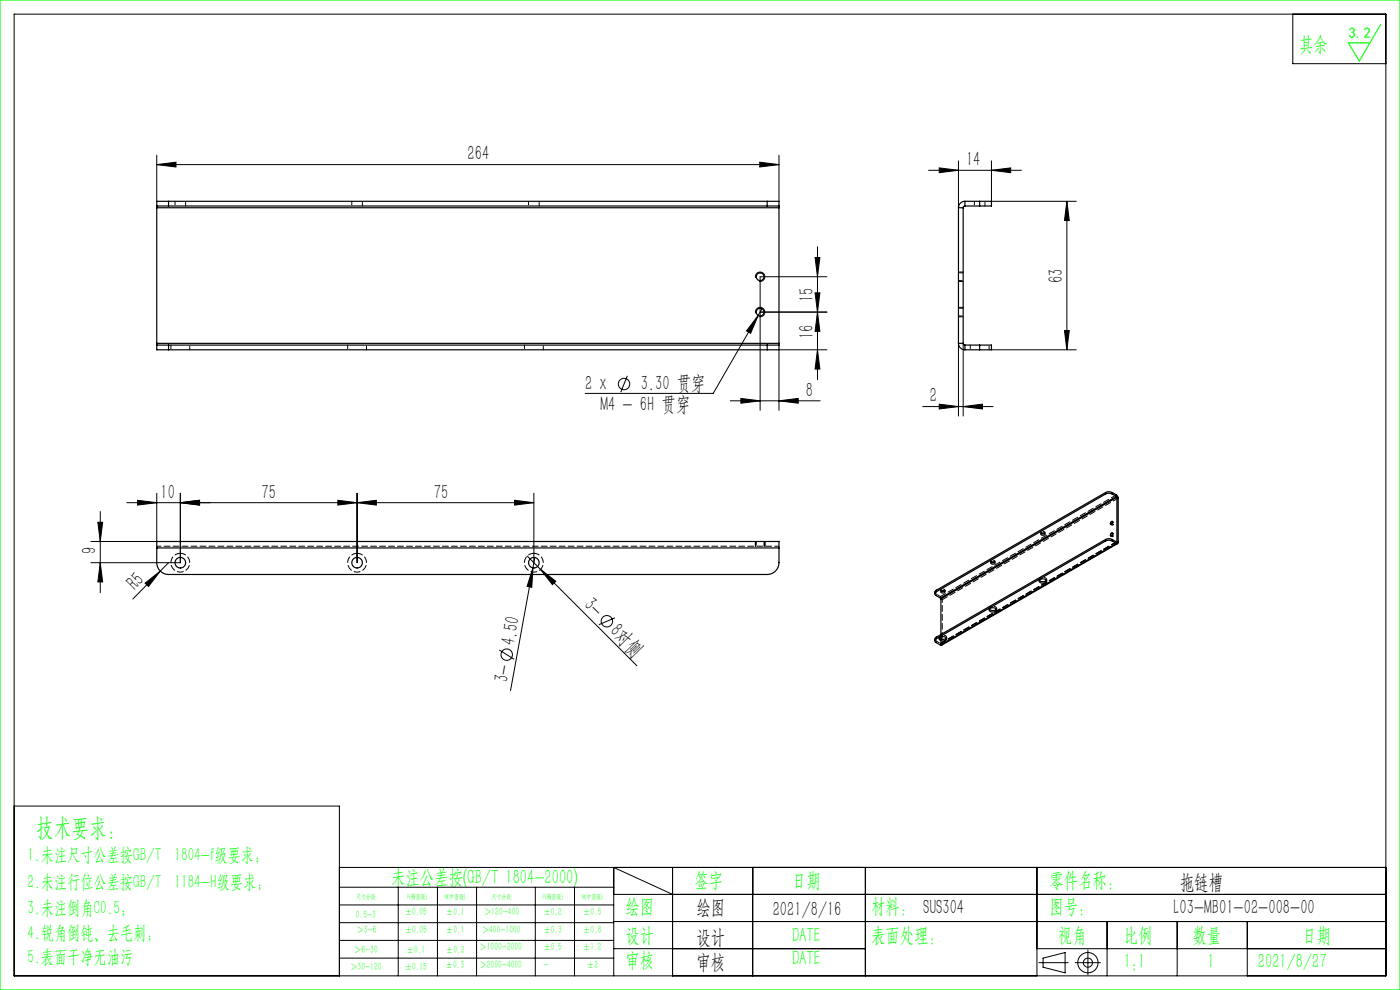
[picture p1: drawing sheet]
<svg xmlns="http://www.w3.org/2000/svg" width="297mm" height="210mm" viewBox="0 0 297 210" stroke-linecap="round" stroke-linejoin="round" font-family="sans-serif">
<g fill="none" stroke="#000" stroke-width=".21">
<path d="M3 3h291v204h-291zM274.3 3v10.5h19.7M33.3 34.9l4-.5v1zM33.3 32.9v9.8M33.3 34.9h132M161.2 34.4l4.1 .5-4.1 .5zM165.3 32.9v9.8M197 36.1h19.7M199.3 35.6l4 .5-4 .5zM203.3 34.1v10M210.3 36.1l4.1-.5v1zM210.3 34.1v8.6h18"/>
<path d="M160.3 59a1 1 0 0 1 .9-1.3 1 1 0 0 1 1.1 1.1 1 1 0 0 1-1.3 .9M172.9 54.6h1l-.5 4.1zM173.4 52.4v28.2M175.4 58.7h-14.1v28.3M203.3 59.7h1M203.3 57.7h1M226.3 42.7v31.5M226.3 42.7l.5 4.1h-1zM133.1 79.7l-1.4 3.5M160.3 66.5a1 1 0 0 1 .9-1.3 1 1 0 0 1 1.1 1.1 1 1 0 0 1-1.3 .9M160.8 66.9l-1.6 3.8-.8-.5zM161.7 65.5l-10.4 17.9h-27.2"/>
<path d="M172.9 62.1h1l-.5 4.1zM173.4 74.2l.5 4.1h-1zM173.4 66.2l.5 4.1h-1zM175.4 74.2h-10.1v12.8M175.4 66.2h-14.1M203.3 67.2h1M203.3 65.2h1M203.3 72.8v15.4M204.3 72.8v15.4M210.3 74.2h18M225.8 70.1h1l-.5 4.1zM154.9 85h19.1"/>
<path d="M157.2 84.5l4.1 .5-4.1 .5zM165.3 85l4-.5v1zM195.8 86.2h14.9M199.3 85.7l4 .5-4 .6zM204.3 86.2l4.1-.5v1.1zM20.8 110.8h1l-.5 4.1zM21.3 119.4l.5 4h-1zM21.3 108.5v17.2M26.9 106.6h86.4M29.2 106.1l4.1 .5-4.1 .5zM33.3 104.6v10.3h-14M35.8 119.4l-7.6 7.7"/>
<path d="M38.3 106.6l4-.5v1zM38.3 104.6v14.8h-19M71.7 106.1l4.1 .5-4.1 .5zM75.8 106.6l4-.5v1zM75.8 104.6v14.8M109.2 106.1l4.1 .5-4.1 .5zM111.8 117.9l23.3 23.3M113.3 104.6v14.8M113.5 118.3l-5.2 28.2M160.3 114.9v1M162.3 114.9v1M235.7 113.1l.1-.1a.35 .35 0 0 1 .3 .5 .35 .35 0 0 1-.5 .2l-.1-.2z"/>
<path d="M235.7 110.7l.1-.1a.35 .35 0 0 1 .3 .4 .35 .35 0 0 1-.5 .3l-.1-.2zM30.8 123.7l3.2-2.6-2.5 3.3zM105.9 137.9l3.2 2M113.1 120.5l-.3 4.1-1-.2zM114.7 120.8l3.2 2.5-.7 .7zM130.5 131l-3.5 1.5M3 171h69v36M72 184h222M72 188.2h58.2M72 192h58.2M72 195.7h58.2M72 199.5h58.2"/>
<path d="M84.5 188.2v18.8M92.8 188.2v18.8M101.1 188.2v18.8M113.6 188.2v18.8M121.9 188.2v18.8M130.2 189.7h163.8M130.2 195.5h163.8M142.7 189.7l-12.5-5.7v23M142.7 184v23M159.7 184v23M183.6 184v23M220 184v23"/>
<path d="M234.9 195.5v11.5M249.7 195.5v11.5M264.6 195.5v11.5M72 203.2h58.2M130.2 201.2h53.4M220 201.2h74M220.4 204.2h6.2M221.3 203.2l4.7-1.1v4.3l-4.7-1.2zM228.1 204.2h5.3M230.8 201.5v5.3"/>
<circle cx="132.4" cy="81.5" r="1.21"/>
<circle cx="107.5" cy="138.9" r="1.21"/>
<circle cx="128.7" cy="131.8" r="1.21"/>
<circle cx="230.8" cy="204.2" r="2.15"/>
<circle cx="230.8" cy="204.2" r=".96"/>
</g>
<path d="M0 0h297v210h-297zM292.9 5.2l-4.5 7.7-2.4-3.8h4.6" fill="none" stroke="#0f0" stroke-width=".25"/>
<g fill="#000">
<path d="M160.8 66.9l-1.6 3.8-.8-.5zM30.8 123.7l3.2-2.6-2.5 3.3zM113.1 120.5l-.3 4.1-1-.2zM114.7 120.8l3.2 2.5-.7 .7z"/>
<path d="M33.3 34.9l4-.5v1zM161.2 34.4l4.1 .5-4.1 .5z"/>
<path d="M210.3 36.1l4.1-.5v1zM199.3 35.6l4 .5-4 .5z"/>
<path d="M172.9 54.6h1l-.5 4.1zM173.4 66.2l.5 4.1h-1z"/>
<path d="M226.3 42.7l.5 4.1h-1zM225.8 70.1h1l-.5 4.1z"/>
<path d="M173.4 74.2l.5 4.1h-1zM172.9 62.1h1l-.5 4.1z"/>
<path d="M157.2 84.5l4.1 .5-4.1 .5zM165.3 85l4-.5v1z"/>
<path d="M199.3 85.7l4 .5-4 .6zM204.3 86.2l4.1-.5v1.1zM38.3 106.6l4-.5v1zM71.7 106.1l4.1 .5-4.1 .5zM75.8 106.6l4-.5v1zM109.2 106.1l4.1 .5-4.1 .5z"/>
<path d="M21.3 119.4l.5 4h-1zM20.8 110.8h1l-.5 4.1z"/>
<path d="M38.3 106.6l4-.5v1zM29.2 106.1l4.1 .5-4.1 .5z"/>
</g>
<g fill="none" stroke="#000" stroke-width=".25">
<path d="M33.3 43.7h2.5M33.3 43.7v.4M33.3 44.1v28.7M33.3 44.1h132M35.8 42.7h-2.5v1M35.8 42.7v1M35.8 42.7h127M35.8 43.7h127M162.8 43.7h2.5M162.8 42.7h2.5v1M162.8 42.7v1M165.3 43.7v.4"/>
<path d="M165.3 44.1v28.7M203.3 44.1h1M203.3 44.1v28.7M204.3 44.1v28.7M204.7 43.7l-.3 .1-.1 .3M204.7 42.7a1.37 1.37 0 0 0-1.4 1.4M204.7 42.7h3.1M204.7 43.7h3.1M204.7 42.7v1M207.8 42.7h2.5v1h-2.5M207.8 42.7v1M33.3 73.2v1h2.5"/>
<path d="M33.3 73.2h2.5M33.3 72.8v.4M33.3 72.8h132M35.8 73.2v1M35.8 74.2h127M35.8 73.2h127M162.8 73.2h2.5M162.8 73.2v1M165.3 73.2v1h-2.5M165.3 72.8v.4M203.3 72.8a1.37 1.37 0 0 0 1.4 1.4M203.3 72.8h1"/>
<path d="M204.3 72.8l.1 .3 .3 .1M204.7 74.2h3.1M204.7 73.2h3.1M204.7 73.2v1M207.8 73.2h2.5v1h-2.5M207.8 73.2v1M33.3 116.2v3.2a2.5 2.5 0 0 0 2.5 2.5h127a2.5 2.5 0 0 0 2.5-2.5v-3.2M33.3 116.2v-1.3h132v1.3M33.3 116.2h132M210.2 119.3a.44 .44 0 0 1 .5-.2 .44 .44 0 0 1 .3 .4 .44 .44 0 0 1-.4 .2 .44 .44 0 0 1-.4-.4zM210.3 119.2h.7M220.8 113.2a.44 .44 0 0 1 .5-.2 .44 .44 0 0 1 .3 .4 .44 .44 0 0 1-.4 .2 .44 .44 0 0 1-.4-.4z"/>
<path d="M220.9 113.1h.7M234.5 114.8a1.56 1.56 0 0 1 1.5 0M234.5 114.4a1.56 1.56 0 0 1 1.5 0M234.5 104.8a1.56 1.56 0 0 1 1.5 0M234.5 104.5a1.56 1.56 0 0 1 1.5 0M234.5 114.8l-35.9 20.7M234.5 104.5v.3M234.5 114.4v.4M234.5 114.4l-35.9 20.8M234.5 104.8l-35.9 20.7M234.5 104.5l-35.9 20.7M235.7 113.2l.2-.1a.3 .3 0 0 1 .1 .4 .3 .3 0 0 1-.4 .1z"/>
<path d="M235.7 110.7l.2-.1a.3 .3 0 0 1 .1 .4 .3 .3 0 0 1-.4 .1zM236 114.8l.8 .5M236 104.5v.3M236 114.4v.4M236 114.4l.8 .5M236 104.8l.8 .5M236 104.5l.8 .5M236 113.3l-.1 .3M236 110.9l-.1 .3M236.8 105l.4 .7M236.8 105.3l.1 .2M236.8 115.3l-37.3 21.5"/>
<path d="M236.8 105v.3M236.8 114.9v.4M236.8 105.3l-37.3 21.6M236.9 114.9h-.1M236.9 114.9l.3 .1M236.9 105.5l.3 .2M236.9 105.5v9.4M236.9 105.5l-37.3 21.5M237.1 115.3l-37.3 21.6-.3-.1M237.2 115a.24 .24 0 0 1-.1 .3 .24 .24 0 0 1-.3 0M237.2 105.7v9.3M198.6 135.5a.43 .43 0 0 0-.3 .4 .43 .43 0 0 0 .3 .4l.9 .5"/>
<path d="M198.6 125.5a.43 .43 0 0 0-.3 .4 .43 .43 0 0 0 .3 .5l.9 .5M198.6 135.2l-.3 .3v.4M198.6 125.2l-.3 .3v.4M198.6 125.2v.3M198.6 135.2v.3M199.3 135.3a1.08 1.08 0 0 0 1.5 0M199.3 135.3a.85 .85 0 0 1 1.5 .3 .95 .95 0 0 1-1.6-.1zM199.5 126.9l.1 .1M199.6 127v7.6M199.6 135.1v.5M199.6 125.4a.44 .44 0 0 1 .5-.2 .44 .44 0 0 1 .3 .5 .44 .44 0 0 1-.5 .1 .44 .44 0 0 1-.3-.4zM199.7 125.4h.7"/>
<path d="M209.9 129.2a1.08 1.08 0 0 0 1.5 0M210 129.1a.85 .85 0 0 1 1.4 .4 .95 .95 0 0 1-1.6-.2zM220.5 123.1a1.08 1.08 0 0 0 1.5 0M220.6 123a.85 .85 0 0 1 1.4 .4 .95 .95 0 0 1-1.6-.2z"/>
<circle cx="161.3" cy="58.7" r=".83"/>
<circle cx="161.3" cy="66.2" r=".82"/>
<circle cx="38.3" cy="119.4" r="1.12"/>
<circle cx="75.8" cy="119.4" r="1.12"/>
<circle cx="113.3" cy="119.4" r="1.12"/>
</g>
<g fill="none" stroke="#000" stroke-width=".21" stroke-dasharray="1.3 .6" stroke-dashoffset=".5">
<path d="M37.1 42.7v1M39.4 43.7v-1M74.6 42.7v1M76.9 43.7v-1M112.1 42.7v1M114.4 43.7v-1M203.3 59.5h1M204.3 57.9h-1M206.7 42.7v1M209 43.7v-1M36.3 73.2v1M40.3 74.2v-1"/>
<path d="M73.8 73.2v1M77.8 74.2v-1M111.3 73.2v1M115.3 74.2v-1M203.3 67h1M204.3 65.4h-1M205.8 73.2v1M209.8 74.2v-1M160.4 114.9v1M162.1 115.9v-1M211 119.2a.38 .38 0 0 0-.2-.4 .38 .38 0 0 0-.5 .1M221.6 113.1a.38 .38 0 0 0-.2-.5 .38 .38 0 0 0-.5 .2"/>
<path d="M198.6 136l.9 .5M199.5 126.5l-.9-.5M200.4 125.4a.38 .38 0 0 0-.2-.5 .38 .38 0 0 0-.5 .1"/>
</g>
<path d="M33.3 115.9h132M199.3 135.3a.81 .81 0 0 1 .6-.7 .81 .81 0 0 1 .9 .4v.3M199.5 126.5l.4 .7M199.6 135.6v.8M209.9 129.2a.81 .81 0 0 1 .6-.7 .81 .81 0 0 1 .9 .4v.3M220.5 123.1a.81 .81 0 0 1 .6-.7 .81 .81 0 0 1 .9 .3v.4" fill="none" stroke="#000" stroke-width=".21" stroke-dasharray="1.3 .6" stroke-dashoffset=".4"/>
<path d="M38.3 117.4a2 2 0 0 0-1.9 2.8 2 2 0 0 0 3.4 .4 2 2 0 0 0-1.1-3.2h-.4M75.8 117.4a2 2 0 0 0-1.9 2.8 2 2 0 0 0 3.4 .4 2 2 0 0 0-1.1-3.2h-.4M113.3 117.4a2 2 0 0 0-1.9 2.8 2 2 0 0 0 3.4 .4 2 2 0 0 0-1.1-3.2h-.4M236.8 114.9l-37.2 21.5" fill="none" stroke="#000" stroke-width=".21" stroke-dasharray="1.3 .6" stroke-dashoffset=".1"/>
<g fill="none" stroke="#000" stroke-width=".21" stroke-dasharray="1.3 .6">
<path d="M210.2 119.1v.3M210.3 118.9l-.1 .1 .1 .2M211.1 119.4v-.3M220.8 113v.3M220.9 112.8l-.1 .1 .1 .2M221.7 113.3v-.3M235.6 113.7l.3 .1M235.6 111.2l.3 .2M236.1 113.3h-.1M236.1 110.8l-.1 .1M236.3 113.3l-.3-.2M236.3 110.8l-.3-.2"/>
<path d="M237.2 115l-37.3 21.6M198.6 136.3v-.3M198.6 136l-.3-.4M198.6 126.4v-.4M198.6 126l-.3-.4M199.2 135.2v.3M199.5 136.5l37.3-21.6M199.5 126.5l37.3-21.5M199.5 136.5v.3M199.5 126.9v-.4M199.6 136.5l37.3-21.5M199.6 125.2v.3"/>
<path d="M199.6 136.4l-.1 .1M199.6 134.6v.5M199.6 136.4l.3 .2M199.6 127l.3 .2M199.7 125l-.1 .2 .1 .2M199.9 136.6l-.1 .3M199.9 127.2l37.3-21.5M200.5 125.5v-.3M200.8 135.5v-.3M209.8 129v.4M211.4 129.4v-.4M220.4 122.9v.4"/>
<path d="M222 123.3v-.4"/>
</g>
<path d="M235.9 113.6v.1a.27 .27 0 0 0 .4-.1 .27 .27 0 0 0-.2-.3M235.9 111.2v.1a.27 .27 0 0 0 .4-.1 .27 .27 0 0 0-.2-.4" fill="none" stroke="#000" stroke-width=".21" stroke-dasharray="1.3 .6" stroke-dashoffset=".6"/>
<path d="M199.9 127.2v9.4" fill="none" stroke="#000" stroke-width=".21" stroke-dasharray="1.3 .6" stroke-dashoffset=".7"/>
<text font-size="5.4" fill="#0f0" x="7.7" y="177.2">技术要求：</text>
<g font-size="4.4" fill="#0f0">
<text x="275.6" y="10.8">其余</text>
<text x="83" y="187.5">未注公差按(GB/T 1804-2000)</text>
<text x="147.3" y="188">签字</text>
<text x="168" y="188">日期</text>
<text x="222.6" y="188">零件名称：</text>
<text x="132.7" y="193.6">绘图</text>
<text x="184.8" y="193.6">材料： SUS304</text>
<text x="222.6" y="193.6">图号：</text>
<text x="132.7" y="199.8">设计</text>
<text x="168" y="199.8">DATE</text>
<text x="184.8" y="199.8">表面处理：</text>
<text x="224.4" y="199.8">视角</text>
<text x="238.4" y="199.8">比例</text>
<text x="253" y="199.8">数量</text>
<text x="276.3" y="199.8">日期</text>
<text x="132.7" y="205.1">审核</text>
<text x="168" y="204.6">DATE</text>
<text x="238.4" y="205.3">1:1</text>
<text x="256.2" y="205.3">1</text>
<text x="266.9" y="205.3">2021/8/27</text>
</g>
<g font-size="4.4">
<text x="99.2" y="34">264</text>
<text x="204.9" y="35.3">14</text>
<text x="172.6" y="64" transform="rotate(-90 172.6 64)">15</text>
<text x="225.5" y="60" transform="rotate(-90 225.5 60)">63</text>
<text x="172.6" y="71.9" transform="rotate(-90 172.6 71.9)">16</text>
<text x="124.1" y="82.8">2 x</text>
<text x="135.9" y="82.8">3.30 贯穿</text>
<text x="127.4" y="87.1">M4 - 6H 贯穿</text>
<text x="170.9" y="84.1">8</text>
<text x="197.3" y="85.4">2</text>
<text x="34.1" y="105.8">10</text>
<text x="55.5" y="105.8">75</text>
<text x="92" y="105.8">75</text>
<text x="20.4" y="117.5" transform="rotate(-90 20.4 117.5)">9</text>
<text x="28.7" y="125.4" transform="rotate(-45 28.7 125.4)">R5</text>
<text x="123.7" y="128.6" transform="rotate(45 123.7 128.6)">3-</text>
<text x="109.1" y="137.1" transform="rotate(-80 109.1 137.1)">4.50</text>
<text x="129.2" y="134.1" transform="rotate(45 129.2 134.1)">8对侧</text>
<text x="107.7" y="144.8" transform="rotate(-80 107.7 144.8)">3-</text>
<text x="250.3" y="188.6">拖链槽</text>
<text x="147.8" y="194">绘图</text>
<text x="163.9" y="194.3">2021/8/16</text>
<text x="249" y="194">L03-MB01-02-008-00</text>
<text x="147.8" y="200.2">设计</text>
<text x="147.8" y="205.5">审核</text>
</g>
<g font-size="4" fill="#0f0">
<text x="5.9" y="182.6">1.未注尺寸公差按GB/T 1804-f级要求；</text>
<text x="5.9" y="188.4">2.未注行位公差按GB/T 1184-H级要求；</text>
<text x="5.9" y="193.9">3.未注倒角C0.5；</text>
<text x="5.9" y="199.2">4.锐角倒钝、去毛刺；</text>
<text x="5.9" y="204.2">5.表面干净无油污</text>
</g>
<text font-size="3.2" fill="#0f0" x="286.1" y="8">3.2</text>
<g font-size="2.3" fill="#0f0">
<text x="75.5" y="194.7">0.5-3</text>
<text x="75.6" y="198">＞3-6</text>
<text x="85.9" y="194.2">±0.05</text>
<text x="85.9" y="198">±0.05</text>
<text x="94.6" y="194.2">±0.1</text>
<text x="94.6" y="198">±0.1</text>
<text x="102.2" y="198">＞400-1000</text>
<text x="102.7" y="194.2">＞120-400</text>
<text x="115.3" y="194.2">±0.2</text>
<text x="115.3" y="198">±0.3</text>
<text x="123.7" y="194.2">±0.5</text>
<text x="123.7" y="198">±0.8</text>
<text x="75.1" y="202.2">＞6-30</text>
<text x="86.3" y="202.2">±0.1</text>
<text x="94.6" y="202.2">±0.2</text>
<text x="101.7" y="201.6">＞1000-2000</text>
<text x="115.3" y="201.6">±0.5</text>
<text x="123.7" y="201.6">±1.2</text>
<text x="74.3" y="205.8">＞30-120</text>
<text x="85.9" y="205.8">±0.15</text>
<text x="94.5" y="205.4">±0.3</text>
<text x="101.7" y="205.4">＞2000-4000</text>
<text x="115.3" y="205.4">-</text>
<text x="124.5" y="205.4">±2</text>
</g>
<g font-size="1.5" fill="#0f0">
<text x="75.5" y="190.6">尺寸分段</text>
<text x="86.4" y="190.6">F(精密级)</text>
<text x="94.4" y="190.6">M(中密级)</text>
<text x="104.3" y="190.6">尺寸分段</text>
<text x="115.2" y="190.6">F(精密级)</text>
<text x="123.5" y="190.6">M(中密级)</text>
</g>
</svg>
